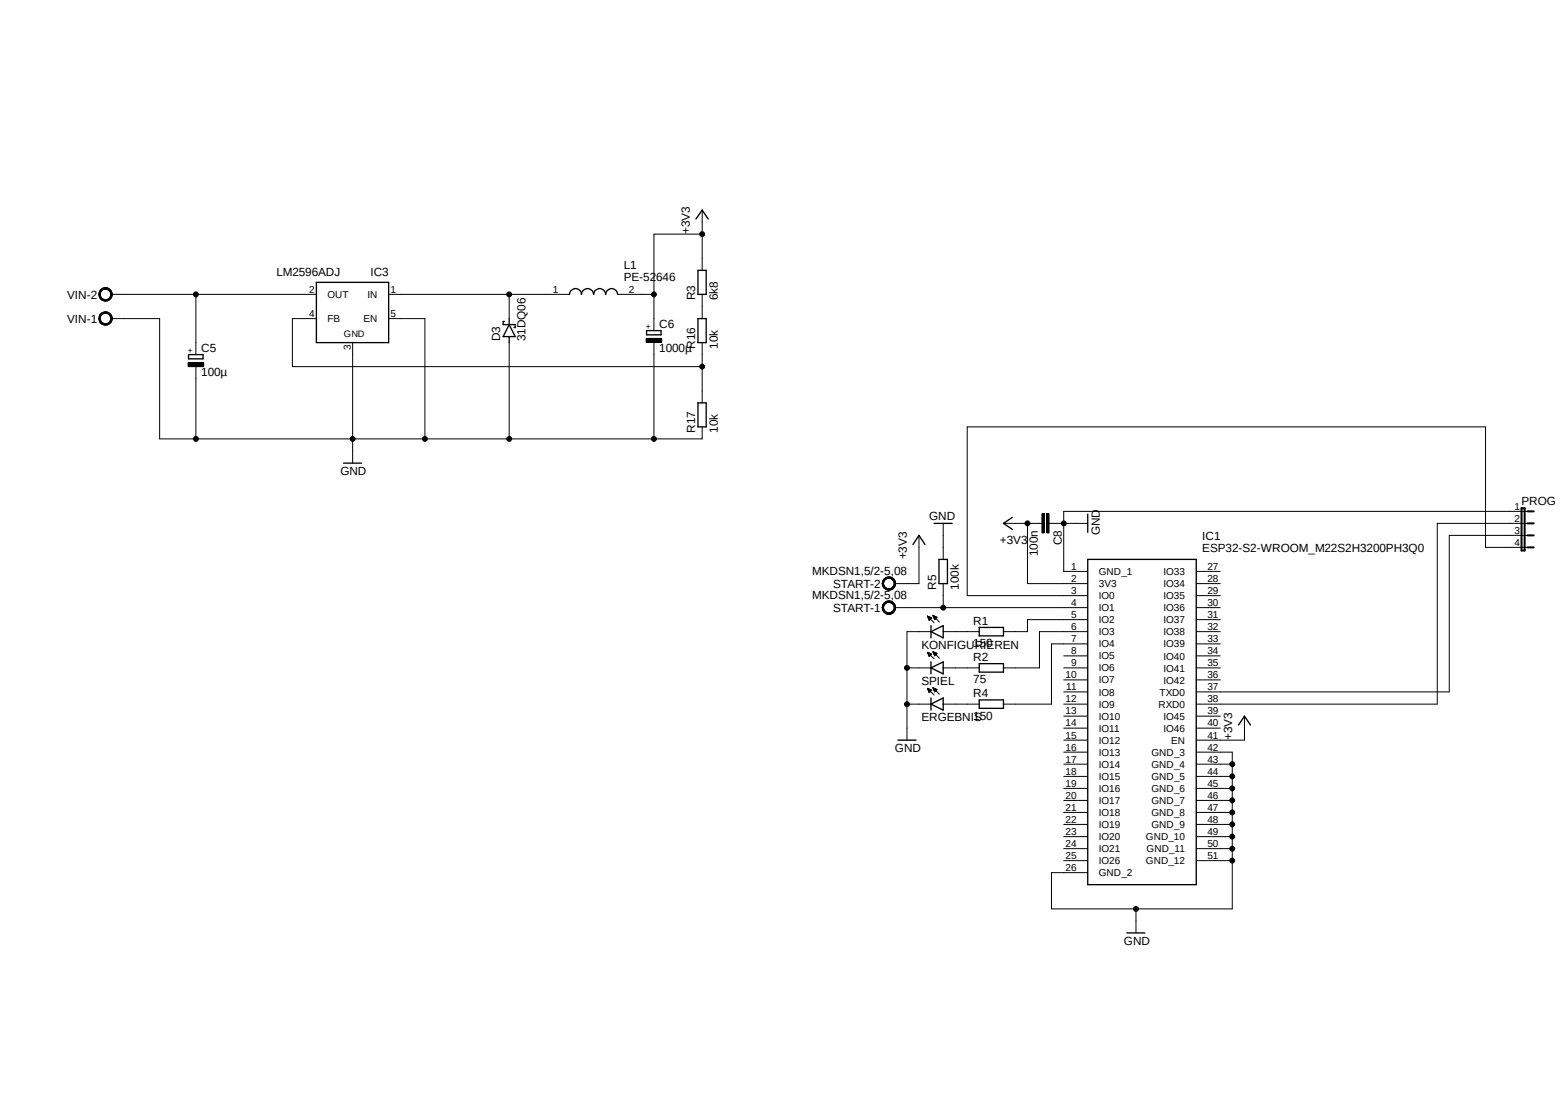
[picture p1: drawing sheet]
<svg xmlns="http://www.w3.org/2000/svg" width="297mm" height="210mm" viewBox="0 0 297 210" stroke-linecap="round" stroke-linejoin="round" font-family="sans-serif">
<path d="M12 37.8l285.1 142.7M297.1 37.8l-285.1 142.7" fill="none" stroke="#fff" stroke-width=".19"/>
<g fill="none" stroke="#000" stroke-width=".25">
<path d="M60.2 53.8h13.8v11.4h-13.8zM108.4 56a1.14 1.14 0 0 1 1.2-1.1 1.14 1.14 0 0 1 1.1 1.1 1.17 1.17 0 0 1 1.2-1.1 1.17 1.17 0 0 1 1.1 1.1 1.14 1.14 0 0 1 1.2-1.1 1.14 1.14 0 0 1 1.1 1.1 1.14 1.14 0 0 1 1.2-1.1 1.14 1.14 0 0 1 1.1 1.1M132.5 41.7l1.2-1.7 1.1 1.7M132.9 51.5h1.6v4.5h-1.6zM35.9 67.5h2.8v.8h-2.8zM96.1 61.2h-.3v.6h2.3v.6h-.2M96.9 61.8l1.2 2.3h-2.3zM96.9 60.7v1.1M96.9 64.1v1.1M123.1 62.9h2.8v.9h-2.8zM132.9 60.7h1.6v4.5h-1.6zM132.9 76.7h1.6v4.6h-1.6z"/>
<path d="M65.4 88.2h3.4M177.8 99.7h3.5M192.7 98.5l-1.6 1.2 1.6 1.1M207.1 97.9v3.4M173.8 103.7l1.2-1.8 1.1 1.8M177.2 119.1v2.4M178.8 106.5h1.6v4.6h-1.6zM186.4 119.5h4.7v1.6h-4.7zM207.1 106.5h20.7v61.9h-20.7zM177.2 134.1l2.4-1.2v2.3zM177.2 126v2.3M177.2 132.9v2.3"/>
<path d="M177.2 120.3l2.4-1.2v2.4zM177.2 127.2l2.4-1.2v2.3zM186.4 126.4h4.7v1.6h-4.7zM186.4 133.3h4.7v1.6h-4.7zM235.8 138l1.1-1.6 1.2 1.6M170.9 140.9h3.5M214.5 177.6h3.5"/>
</g>
<g fill="none" stroke="#000" stroke-width=".19">
<path d="M19.1 59.8a1.27 1.27 0 0 1 2 .1 1.27 1.27 0 0 1-.6 1.9 1.27 1.27 0 0 1-1.7-1.1h.2a1.02 1.02 0 0 1 1.4-1.1 1.02 1.02 0 0 1 .4 1.7 1.02 1.02 0 0 1-1.7-.3l-.1-.3h-.2zM19.1 55.2a1.27 1.27 0 0 1 2.1 .1 1.27 1.27 0 0 1-.7 1.9 1.27 1.27 0 0 1-1.7-1.2h.2a1.02 1.02 0 0 1 1.4-.9 1.02 1.02 0 0 1 .4 1.6 1.02 1.02 0 0 1-1.7-.3l-.1-.4h-.2zM21.3 56h38.9M37.3 56v11.5M74 56h34.4M96.9 56v4.7M117.6 56h6.9M133.7 44.6h-9.2v18.3M133.7 40v11.5M133.7 56v4.7M21.3 60.7h9.1v22.9h103.3v-2.3M35.8 69h3v.8h-3z"/>
<path d="M37.3 69.8v13.8M60.2 60.7h-4.5v9.1h78M67.1 65.2v23M74 60.7h6.9v22.9M96.9 65.2v18.4M123 64.4h3v.8h-3zM124.5 65.2v18.4M133.7 65.2v11.5M179.6 99.7v6.8M191.1 99.7h7.3M195.6 99.7v11.4h11.5M198.4 97.8h.4v3.7h-.4z"/>
<path d="M199.3 97.8h.4v3.7h-.4zM199.8 99.7h7.3M290.8 99.7h-17.2v34.4h-45.8M290.8 97.4h-88.3v11.4h4.6M168.3 114.9a1.26 1.26 0 0 1 2 .2 1.26 1.26 0 0 1-.7 1.8 1.26 1.26 0 0 1-1.6-1.2h.2a1.04 1.04 0 0 1 1.4-1 1.04 1.04 0 0 1 .4 1.7 1.04 1.04 0 0 1-1.7-.3l-.1-.4h-.2zM168.3 110.3a1.26 1.26 0 0 1 2 .2 1.26 1.26 0 0 1-.7 1.8 1.26 1.26 0 0 1-1.6-1.2h.2a1.04 1.04 0 0 1 1.4-1 1.04 1.04 0 0 1 .4 1.7 1.04 1.04 0 0 1-1.7-.3l-.1-.4h-.2zM170.4 115.7h36.7M175 101.9v9.2h-4.6M176.6 117.3l1.2 1.3M176.6 117.3h.1M176.6 117.3l.8 .3-.5 .5M176.6 117.3l.3 .8"/>
<path d="M176.6 117.4h.2M176.7 117.5h.3M176.7 117.6h.6M176.7 117.6h.5M176.7 117.7h.6M176.8 117.8h.4M176.8 117.9h.3M176.8 117.9h.4M176.9 118h.1M176.9 118.1h.1M177.6 117.2l1.3 1.2M177.6 117.2l.8 .3-.4 .5z"/>
<path d="M177.6 117.3h.2M177.6 117.2h.1M177.7 117.3h.3M177.7 117.4h.4M177.8 117.6h.6M177.8 117.5h.5M177.8 117.6h.5M177.8 117.7h.4M177.9 117.9h.2M177.9 117.8h.3M177.9 117.9h.1M179.6 111.1v4.6"/>
<path d="M207.1 118h-11.5v2.3h-4.5M227.8 108.8h4.5M227.8 111.1h4.5M227.8 113.4h4.5M227.8 115.7h4.5M227.8 118h4.5M290.8 104.2h-8v-22.9h-98.7v32.1h23M290.8 101.9h-14.9v29.8h-48.1M172.7 127.2h4.5M172.7 134.1h4.5M176.6 131.1l1.2 1.2M176.6 131.1l.8 .3-.5 .5z"/>
<path d="M176.6 124.2l1.2 1.2M176.6 124.2l.8 .3M176.6 124.2l.3 .8M176.6 131.1h.1M176.6 124.3h.3M176.6 124.2h.1M176.7 131.3h.4M176.7 131.2h.2M176.7 124.4h.3M176.7 131.4h.5M176.7 124.5h.5M176.7 131.4h.7"/>
<path d="M176.8 131.6h.4M176.8 124.7h.4M176.8 131.7h.3M176.8 124.8h.4M176.9 124.9h.1M176.9 131.7h.2M176.9 124.8h.2M176.9 131.8h.1M176.9 125h.1M177.2 120.3h-4.5v20.6M177.4 124.5l-.7 .1M177.4 124.5l-.5 .5"/>
<path d="M177.6 130.9l1.3 1.3M177.6 130.9l.8 .4-.4 .4M177.6 130.9l.4 .8M177.6 131h.1M177.6 124.1l1.3 1.2M177.6 124.1l.8 .3-.4 .5zM177.6 124.2h.2M177.6 124.1h.1M177.7 131.1h.3M177.7 131.1h.1M177.7 124.2h.3M177.7 131.2h.5"/>
<path d="M177.7 124.3h.5M177.8 131.3h.6M177.8 124.5h.6M177.8 124.4h.6M177.8 131.4h.5M177.8 131.4h.6M177.8 124.5h.5M177.9 131.6h.2M177.9 124.8h.2M177.9 124.7h.2M177.9 131.7h.1M177.9 131.7h.2"/>
<path d="M177.9 124.8h.1M179.6 120.3h6.8M179.6 127.2h6.8M179.6 134.1h6.8M202.5 124.9h4.6M202.5 127.2h4.6M202.5 129.5h4.6M202.5 131.7h4.6M202.5 134.1h4.6M202.5 136.4h4.6M202.5 138.6h4.6M207.1 120.3h-9.2v6.9h-6.8"/>
<path d="M207.1 122.6h-6.9v11.5h-9.1M227.8 120.3h4.5M227.8 122.6h4.5M227.8 124.9h4.5M227.8 127.2h4.5M227.8 129.5h4.5M227.8 136.4h4.5M227.8 138.6h4.5M236.9 136.4v4.5h-9.1M202.5 140.9h4.6M202.5 143.2h4.6M202.5 145.5h4.6"/>
<path d="M202.5 147.8h4.6M202.5 150.1h4.6M202.5 152.4h4.6M202.5 154.7h4.6M202.5 157h4.6M202.5 159.3h4.6M227.8 143.2h6.8v29.9h-34.4v-6.9h6.9M227.8 145.5h6.8M227.8 147.8h6.8M227.8 150.1h6.8M227.8 152.4h6.8M227.8 154.7h6.8"/>
<path d="M227.8 157h6.8M227.8 159.3h6.8M202.5 161.6h4.6M202.5 163.9h4.6M216.3 173.1v4.5M227.8 161.6h6.8M227.8 163.9h6.8"/>
<circle cx="37.3" cy="56" r=".46"/>
<circle cx="96.9" cy="56" r=".46"/>
<circle cx="124.5" cy="56" r=".46"/>
<circle cx="133.7" cy="44.6" r=".46"/>
<circle cx="133.7" cy="69.8" r=".46"/>
<circle cx="37.3" cy="83.6" r=".46"/>
<circle cx="67.1" cy="83.6" r=".46"/>
<circle cx="80.9" cy="83.6" r=".46"/>
<circle cx="96.9" cy="83.6" r=".46"/>
<circle cx="124.5" cy="83.6" r=".46"/>
<circle cx="195.6" cy="99.7" r=".46"/>
<circle cx="202.5" cy="99.7" r=".46"/>
<circle cx="179.6" cy="115.7" r=".46"/>
<circle cx="172.7" cy="127.2" r=".46"/>
<circle cx="172.7" cy="134.1" r=".46"/>
<circle cx="234.6" cy="157" r=".46"/>
<circle cx="234.6" cy="154.7" r=".46"/>
<circle cx="234.6" cy="145.5" r=".46"/>
<circle cx="234.6" cy="147.8" r=".46"/>
<circle cx="234.6" cy="159.3" r=".46"/>
<circle cx="234.6" cy="152.4" r=".46"/>
<circle cx="234.6" cy="150.1" r=".46"/>
<circle cx="216.3" cy="173.1" r=".46"/>
<circle cx="234.6" cy="163.9" r=".46"/>
<circle cx="234.6" cy="161.6" r=".46"/>
</g>
<g fill="#000">
<path d="M19.1 55.2a1.27 1.27 0 0 1 2.1 .1 1.27 1.27 0 0 1-.7 1.9 1.27 1.27 0 0 1-1.7-1.2h.2a1.02 1.02 0 0 1 1.4-.9 1.02 1.02 0 0 1 .4 1.6 1.02 1.02 0 0 1-1.7-.3l-.1-.4h-.2z" fill-rule="evenodd"/>
<path d="M19.1 55.2a1.27 1.27 0 0 1 2.1 .1 1.27 1.27 0 0 1-.7 1.9 1.27 1.27 0 0 1-1.7-1.2h.2a1.02 1.02 0 0 1 1.4-.9 1.02 1.02 0 0 1 .4 1.6 1.02 1.02 0 0 1-1.7-.3l-.1-.4h-.2z" fill-rule="evenodd"/>
<path d="M19.1 55.2a1.27 1.27 0 0 1 2.1 .1 1.27 1.27 0 0 1-.7 1.9 1.27 1.27 0 0 1-1.7-1.2h.2a1.02 1.02 0 0 1 1.4-.9 1.02 1.02 0 0 1 .4 1.6 1.02 1.02 0 0 1-1.7-.3l-.1-.4h-.2z" fill-rule="evenodd"/>
<path d="M19.1 59.8a1.27 1.27 0 0 1 2 .1 1.27 1.27 0 0 1-.6 1.9 1.27 1.27 0 0 1-1.7-1.1h.2a1.02 1.02 0 0 1 1.4-1.1 1.02 1.02 0 0 1 .4 1.7 1.02 1.02 0 0 1-1.7-.3l-.1-.3h-.2z" fill-rule="evenodd"/>
<path d="M19.1 59.8a1.27 1.27 0 0 1 2 .1 1.27 1.27 0 0 1-.6 1.9 1.27 1.27 0 0 1-1.7-1.1h.2a1.02 1.02 0 0 1 1.4-1.1 1.02 1.02 0 0 1 .4 1.7 1.02 1.02 0 0 1-1.7-.3l-.1-.3h-.2z" fill-rule="evenodd"/>
<path d="M19.1 59.8a1.27 1.27 0 0 1 2 .1 1.27 1.27 0 0 1-.6 1.9 1.27 1.27 0 0 1-1.7-1.1h.2a1.02 1.02 0 0 1 1.4-1.1 1.02 1.02 0 0 1 .4 1.7 1.02 1.02 0 0 1-1.7-.3l-.1-.3h-.2z" fill-rule="evenodd"/>
<path d="M35.8 69h3v.8h-3z" fill-rule="evenodd"/>
<path d="M123 64.4h3v.8h-3z" fill-rule="evenodd"/>
<path d="M168.3 114.9a1.26 1.26 0 0 1 2 .2 1.26 1.26 0 0 1-.7 1.8 1.26 1.26 0 0 1-1.6-1.2h.2a1.04 1.04 0 0 1 1.4-1 1.04 1.04 0 0 1 .4 1.7 1.04 1.04 0 0 1-1.7-.3l-.1-.4h-.2z" fill-rule="evenodd"/>
<path d="M168.3 114.9a1.26 1.26 0 0 1 2 .2 1.26 1.26 0 0 1-.7 1.8 1.26 1.26 0 0 1-1.6-1.2h.2a1.04 1.04 0 0 1 1.4-1 1.04 1.04 0 0 1 .4 1.7 1.04 1.04 0 0 1-1.7-.3l-.1-.4h-.2z" fill-rule="evenodd"/>
<path d="M168.3 114.9a1.26 1.26 0 0 1 2 .2 1.26 1.26 0 0 1-.7 1.8 1.26 1.26 0 0 1-1.6-1.2h.2a1.04 1.04 0 0 1 1.4-1 1.04 1.04 0 0 1 .4 1.7 1.04 1.04 0 0 1-1.7-.3l-.1-.4h-.2z" fill-rule="evenodd"/>
<path d="M168.3 110.3a1.26 1.26 0 0 1 2 .2 1.26 1.26 0 0 1-.7 1.8 1.26 1.26 0 0 1-1.6-1.2h.2a1.04 1.04 0 0 1 1.4-1 1.04 1.04 0 0 1 .4 1.7 1.04 1.04 0 0 1-1.7-.3l-.1-.4h-.2z" fill-rule="evenodd"/>
<path d="M168.3 110.3a1.26 1.26 0 0 1 2 .2 1.26 1.26 0 0 1-.7 1.8 1.26 1.26 0 0 1-1.6-1.2h.2a1.04 1.04 0 0 1 1.4-1 1.04 1.04 0 0 1 .4 1.7 1.04 1.04 0 0 1-1.7-.3l-.1-.4h-.2z" fill-rule="evenodd"/>
<path d="M168.3 110.3a1.26 1.26 0 0 1 2 .2 1.26 1.26 0 0 1-.7 1.8 1.26 1.26 0 0 1-1.6-1.2h.2a1.04 1.04 0 0 1 1.4-1 1.04 1.04 0 0 1 .4 1.7 1.04 1.04 0 0 1-1.7-.3l-.1-.4h-.2z" fill-rule="evenodd"/>
<circle cx="37.3" cy="56" r=".46"/>
<circle cx="96.9" cy="56" r=".46"/>
<circle cx="124.5" cy="56" r=".46"/>
<circle cx="133.7" cy="44.6" r=".46"/>
<circle cx="133.7" cy="69.8" r=".46"/>
<circle cx="37.3" cy="83.6" r=".46"/>
<circle cx="67.1" cy="83.6" r=".46"/>
<circle cx="80.9" cy="83.6" r=".46"/>
<circle cx="96.9" cy="83.6" r=".46"/>
<circle cx="124.5" cy="83.6" r=".46"/>
<circle cx="195.6" cy="99.7" r=".46"/>
<circle cx="202.5" cy="99.7" r=".46"/>
<circle cx="179.6" cy="115.7" r=".46"/>
<circle cx="172.7" cy="127.2" r=".46"/>
<circle cx="172.7" cy="134.1" r=".46"/>
<circle cx="234.6" cy="157" r=".46"/>
<circle cx="234.6" cy="154.7" r=".46"/>
<circle cx="234.6" cy="145.5" r=".46"/>
<circle cx="234.6" cy="147.8" r=".46"/>
<circle cx="234.6" cy="159.3" r=".46"/>
<circle cx="234.6" cy="152.4" r=".46"/>
<circle cx="234.6" cy="150.1" r=".46"/>
<circle cx="216.3" cy="173.1" r=".46"/>
<circle cx="234.6" cy="163.9" r=".46"/>
<circle cx="234.6" cy="161.6" r=".46"/>
</g>
<path d="M198.6 97.8v3.7M199.5 97.8v3.7" fill="none" stroke="#000" stroke-width=".42"/>
<path d="M289.7 96.8h.6v8h-.6zM290.8 99.7h1.2M290.8 97.4h1.2M290.8 101.9h1.2M290.8 104.2h1.2" fill="none" stroke="#000" stroke-width=".38"/>
<g font-size="2.2">
<text x="131.4" y="44.6" transform="rotate(-90 131.4 44.6)">+3V3</text>
<text x="52.6" y="52.6">LM2596ADJ</text>
<text x="70.5" y="52.6">IC3</text>
<text x="118.7" y="53.4">PE-52646</text>
<text x="118.7" y="51.1">L1</text>
<text x="12.8" y="56.9">VIN-2</text>
<text x="132.3" y="57.2" transform="rotate(-90 132.3 57.2)">R3</text>
<text x="136.7" y="57.2" transform="rotate(-90 136.7 57.2)">6k8</text>
<text x="12.8" y="61.5">VIN-1</text>
<text x="95.3" y="65" transform="rotate(-90 95.3 65)">D3</text>
<text x="100" y="65" transform="rotate(-90 100 65)">31DQ06</text>
<text x="125.5" y="62.5">C6</text>
<text x="38.3" y="71.7">100µ</text>
<text x="38.3" y="67.1">C5</text>
<text x="125.5" y="67.1">1000µ</text>
<text x="132.3" y="66.4" transform="rotate(-90 132.3 66.4)">R16</text>
<text x="136.7" y="66.4" transform="rotate(-90 136.7 66.4)">10k</text>
<text x="132.3" y="82.4" transform="rotate(-90 132.3 82.4)">R17</text>
<text x="136.7" y="82.4" transform="rotate(-90 136.7 82.4)">10k</text>
<text x="64.8" y="90.5">GND</text>
<text x="176.9" y="99">GND</text>
<text x="209.4" y="101.9" transform="rotate(-90 209.4 101.9)">GND</text>
<text x="289.7" y="96.2">PROG</text>
<text x="172.7" y="106.5" transform="rotate(-90 172.7 106.5)">+3V3</text>
<text x="190.4" y="103.5">+3V3</text>
<text x="197.6" y="105.9" transform="rotate(-90 197.6 105.9)">100n</text>
<text x="202.2" y="103.8" transform="rotate(-90 202.2 103.8)">C8</text>
<text x="228.9" y="105">ESP32-S2-WROOM_M22S2H3200PH3Q0</text>
<text x="228.9" y="102.7">IC1</text>
<text x="154.6" y="114">MKDSN1,5/2-5,08</text>
<text x="154.6" y="109.4">MKDSN1,5/2-5,08</text>
<text x="158.6" y="111.9">START-2</text>
<text x="178.2" y="112.3" transform="rotate(-90 178.2 112.3)">R5</text>
<text x="182.5" y="112.3" transform="rotate(-90 182.5 112.3)">100k</text>
<text x="158.6" y="116.5">START-1</text>
<text x="185.3" y="118.9">R1</text>
<text x="175.4" y="123.5">KONFIGURIEREN</text>
<text x="185.3" y="123.3">150</text>
<text x="185.3" y="125.8">R2</text>
<text x="175.4" y="130.4">SPIEL</text>
<text x="185.3" y="130.1">75</text>
<text x="175.4" y="137.2">ERGEBNIS</text>
<text x="185.3" y="137">150</text>
<text x="185.3" y="132.7">R4</text>
<text x="170.4" y="143.2">GND</text>
<text x="234.6" y="140.9" transform="rotate(-90 234.6 140.9)">+3V3</text>
<text x="214" y="179.9">GND</text>
</g>
<g font-size="1.9">
<text x="58.8" y="55.8">2</text>
<text x="62.4" y="56.8">OUT</text>
<text x="70" y="56.7">IN</text>
<text x="74.3" y="55.8">1</text>
<text x="105.2" y="55.8">1</text>
<text x="119.7" y="55.8">2</text>
<text x="58.8" y="60.3">4</text>
<text x="62.4" y="61.3">FB</text>
<text x="69.2" y="61.3">EN</text>
<text x="74.3" y="60.3">5</text>
<text x="66.8" y="66.6" transform="rotate(-90 66.8 66.6)">3</text>
<text x="288.3" y="97">1</text>
<text x="288.3" y="99.3">2</text>
<text x="288.3" y="101.6">3</text>
<text x="288.3" y="103.9">4</text>
<text x="203.9" y="108.5">1</text>
<text x="203.9" y="110.8">2</text>
<text x="203.9" y="113.1">3</text>
<text x="209.2" y="109.5">GND_1</text>
<text x="209.2" y="111.8">3V3</text>
<text x="221.5" y="109.5">IO33</text>
<text x="221.5" y="111.8">IO34</text>
<text x="229.9" y="108.5">27</text>
<text x="229.9" y="110.8">28</text>
<text x="229.9" y="113.1">29</text>
<text x="203.9" y="115.4">4</text>
<text x="203.9" y="117.7">5</text>
<text x="203.9" y="120">6</text>
<text x="209.2" y="114.1">IO0</text>
<text x="209.2" y="116.4">IO1</text>
<text x="209.2" y="118.7">IO2</text>
<text x="221.5" y="114.1">IO35</text>
<text x="221.5" y="116.4">IO36</text>
<text x="221.5" y="118.7">IO37</text>
<text x="229.9" y="115.4">30</text>
<text x="229.9" y="117.7">31</text>
<text x="229.9" y="120">32</text>
<text x="203.9" y="122.3">7</text>
<text x="203.9" y="124.5">8</text>
<text x="209.2" y="121">IO3</text>
<text x="209.2" y="123.3">IO4</text>
<text x="209.2" y="125.6">IO5</text>
<text x="221.5" y="121">IO38</text>
<text x="221.5" y="123.3">IO39</text>
<text x="221.5" y="125.6">IO40</text>
<text x="229.9" y="122.3">33</text>
<text x="229.9" y="124.5">34</text>
<text x="202.9" y="129.2">10</text>
<text x="203" y="131.4">11</text>
<text x="203.9" y="126.8">9</text>
<text x="209.2" y="127.8">IO6</text>
<text x="209.2" y="130.1">IO7</text>
<text x="221.5" y="127.9">IO41</text>
<text x="221.5" y="130.2">IO42</text>
<text x="229.9" y="126.8">35</text>
<text x="229.9" y="129.2">36</text>
<text x="229.9" y="131.4">37</text>
<text x="202.9" y="133.7">12</text>
<text x="202.9" y="136">13</text>
<text x="209.2" y="132.5">IO8</text>
<text x="209.2" y="134.7">IO9</text>
<text x="209.2" y="137">IO10</text>
<text x="220.6" y="134.7">RXD0</text>
<text x="220.8" y="132.5">TXD0</text>
<text x="221.5" y="137.1">IO45</text>
<text x="229.9" y="133.7">38</text>
<text x="229.9" y="136">39</text>
<text x="202.9" y="138.3">14</text>
<text x="202.9" y="140.6">15</text>
<text x="202.9" y="142.9">16</text>
<text x="209.2" y="139.3">IO11</text>
<text x="209.2" y="141.6">IO12</text>
<text x="209.2" y="143.9">IO13</text>
<text x="219.2" y="143.9">GND_3</text>
<text x="221.5" y="139.4">IO46</text>
<text x="223" y="141.6">EN</text>
<text x="229.9" y="138.3">40</text>
<text x="229.9" y="140.6">41</text>
<text x="229.9" y="142.9">42</text>
<text x="202.9" y="145.2">17</text>
<text x="202.9" y="147.5">18</text>
<text x="202.9" y="149.8">19</text>
<text x="209.2" y="146.2">IO14</text>
<text x="209.2" y="148.5">IO15</text>
<text x="219.2" y="146.2">GND_4</text>
<text x="219.2" y="148.5">GND_5</text>
<text x="229.9" y="145.2">43</text>
<text x="229.9" y="147.5">44</text>
<text x="229.9" y="149.8">45</text>
<text x="202.9" y="152.1">20</text>
<text x="202.9" y="154.4">21</text>
<text x="209.2" y="150.8">IO16</text>
<text x="209.2" y="153.1">IO17</text>
<text x="209.2" y="155.4">IO18</text>
<text x="219.2" y="150.8">GND_6</text>
<text x="219.2" y="153.1">GND_7</text>
<text x="219.2" y="155.4">GND_8</text>
<text x="229.9" y="152.1">46</text>
<text x="229.9" y="154.4">47</text>
<text x="202.9" y="156.7">22</text>
<text x="202.9" y="159">23</text>
<text x="202.9" y="161.2">24</text>
<text x="209.2" y="157.7">IO19</text>
<text x="209.2" y="160">IO20</text>
<text x="218.2" y="160">GND_10</text>
<text x="219.2" y="157.7">GND_9</text>
<text x="229.9" y="156.7">48</text>
<text x="229.9" y="159">49</text>
<text x="229.9" y="161.2">50</text>
<text x="202.9" y="163.5">25</text>
<text x="202.9" y="165.9">26</text>
<text x="209.2" y="162.3">IO21</text>
<text x="209.2" y="164.5">IO26</text>
<text x="209.2" y="166.8">GND_2</text>
<text x="218.2" y="164.6">GND_12</text>
<text x="218.3" y="162.3">GND_11</text>
<text x="229.9" y="163.5">51</text>
</g>
<text font-size="1.8" x="65.5" y="64.1">GND</text>
<g font-size="1.6">
<text x="124" y="62.6" transform="rotate(-90 124 62.6)">+</text>
<text x="36.8" y="67.1" transform="rotate(-90 36.8 67.1)">+</text>
</g>
</svg>
